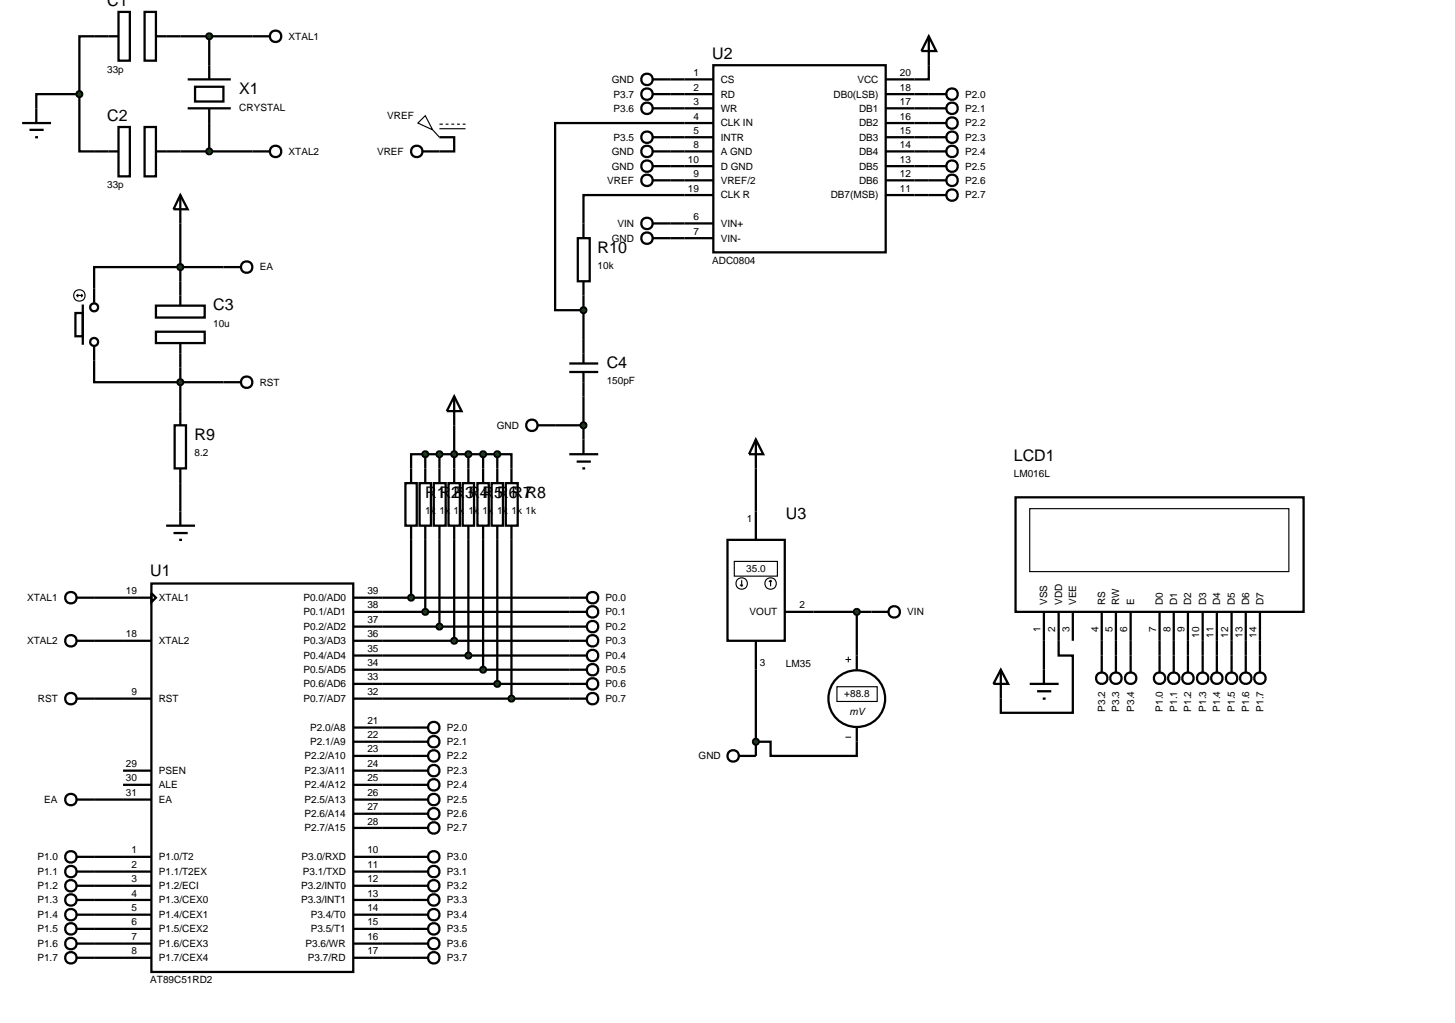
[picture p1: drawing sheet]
<svg xmlns="http://www.w3.org/2000/svg" width="257mm" height="180mm" viewBox="0 0 257 180" stroke-linecap="round" stroke-linejoin="round" font-family="sans-serif">
<g fill="none" stroke="#000" stroke-width=".4">
<path d="M14 16.6v10.1h2.6M14 16.6h-7.6v2.5M16.6 6.4h-2.6v10.2M31.8 6.4h12.7M36.9 6.4v5.1M118.2 19.1h2.5M118.2 16.6h2.5M118.2 14h2.5M161.3 19.1h2.5M161.3 16.6h2.5M163.8 11.5v2.5h-2.5M31.8 26.7h12.7"/>
<path d="M31.8 39.4v10.2M36.9 21.7v5M77.5 24.2h2.6v2.5h-2.6M118.2 26.7h2.5M118.2 39.4h2.5M118.2 31.8h2.5M118.2 29.3h2.5M118.2 24.2h2.5M120.7 34.4h-17.8v5M120.7 21.7h-22.8v33h5M161.3 26.7h2.5M161.3 31.8h2.5"/>
<path d="M161.3 29.3h2.5M161.3 24.2h2.5M161.3 34.4h2.5M161.3 21.7h2.5M39.4 47.1h-22.8v3.8M102.9 52.1v7.7M118.2 42h2.5M16.6 63.6v3.8h22.8M31.8 64.8v7.7M80.1 75v10.2M97.9 75h5M102.9 69.9v7.6"/>
<path d="M31.8 85.2v5M71.5 85.2h2v7.5h-2zM72.5 92.7v12.7M74 85.2h2v7.5h-2zM75 80.1h-2.5v5.1M75 80.1v5.1M75 92.7v15.2M75 80.1h12.7M76.5 85.2h2.1v7.5h-2.1zM77.5 80.1v5.1M77.5 92.7v17.8M79.1 85.2h2v7.5h-2z"/>
<path d="M80.1 92.7v20.3M81.6 85.2h2v7.5h-2zM82.6 80.1v5.1M82.6 92.7v22.9M84.2 85.2h2v7.5h-2zM85.2 80.1v5.1M85.2 92.7v25.4M86.7 85.2h2v7.5h-2zM87.7 80.1h2.5v5.1M87.7 80.1v5.1M87.7 92.7v27.9M89.2 85.2h2.1v7.5h-2.1z"/>
<path d="M90.2 92.7v30.5M133.3 82.6v7.6M13.5 105.4h13.2M13.5 113h13.2M26.7 102.9h35.6v68.5h-35.6zM26.7 104.6l.8 .8-.8 .8zM62.3 105.4h41.2M62.3 113h41.2M62.3 107.9h41.2M62.3 110.5h41.2M62.3 115.6h41.2M62.3 118.1h41.2"/>
<path d="M133.3 118.1v15.2M143.5 107.9h10.2M151.1 107.9v7.7M184.1 113v5.1M186.7 113v2.6h2.5v10.1h-12.7v-2.5M194.3 113v2.6M196.8 113v2.6M199.4 113v2.6M204.5 113v2.6M207 113v2.6M209.5 113v2.6M212.1 113v2.6"/>
<path d="M214.6 113v2.6M217.2 113v2.6M219.7 113v2.6M222.2 113v2.6M13.5 123.2h13.2M21.7 138.4h5M21.7 135.9h5M62.3 138.4h13.2M62.3 135.9h13.2M62.3 133.3h13.2M62.3 130.8h13.2M62.3 128.3h13.2"/>
<path d="M62.3 123.2h41.2M62.3 120.6h41.2M133.3 130.8h2.6v2.5h15.2v-2.5M13.5 151.1h13.2M13.5 153.7h13.2M13.5 156.2h13.2M13.5 158.7h13.2M13.5 141h13.2M62.3 151.1h13.2M62.3 153.7h13.2M62.3 156.2h13.2M62.3 158.7h13.2"/>
<path d="M62.3 146h13.2M62.3 143.5h13.2M62.3 141h13.2M13.5 161.3h13.2M13.5 163.8h13.2M13.5 166.4h13.2M13.5 168.9h13.2M62.3 161.3h13.2M62.3 163.8h13.2M62.3 166.4h13.2M62.3 168.9h13.2"/>
<circle cx="12.5" cy="113" r="1.01"/>
<circle cx="12.5" cy="105.4" r="1.01"/>
<circle cx="104.5" cy="105.4" r="1.01"/>
<circle cx="104.5" cy="118.1" r="1.01"/>
<circle cx="104.5" cy="107.9" r="1.01"/>
<circle cx="104.5" cy="110.5" r="1.01"/>
<circle cx="104.5" cy="113" r="1.01"/>
<circle cx="104.5" cy="115.6" r="1.01"/>
<circle cx="12.5" cy="123.2" r="1.01"/>
<circle cx="76.5" cy="130.8" r="1.01"/>
<circle cx="76.5" cy="133.3" r="1.01"/>
<circle cx="76.5" cy="135.9" r="1.01"/>
<circle cx="76.5" cy="138.4" r="1.01"/>
<circle cx="76.5" cy="128.3" r="1.01"/>
<circle cx="104.5" cy="120.6" r="1.01"/>
<circle cx="104.5" cy="123.2" r="1.01"/>
<circle cx="12.5" cy="141" r="1.01"/>
<circle cx="12.5" cy="153.7" r="1.01"/>
<circle cx="12.5" cy="151.1" r="1.01"/>
<circle cx="12.5" cy="158.7" r="1.01"/>
<circle cx="12.5" cy="156.2" r="1.01"/>
<circle cx="76.5" cy="143.5" r="1.01"/>
<circle cx="76.5" cy="156.2" r="1.01"/>
<circle cx="76.5" cy="146" r="1.01"/>
<circle cx="76.5" cy="158.7" r="1.01"/>
<circle cx="76.5" cy="141" r="1.01"/>
<circle cx="76.5" cy="153.7" r="1.01"/>
<circle cx="76.5" cy="151.1" r="1.01"/>
<circle cx="12.5" cy="166.4" r="1.01"/>
<circle cx="12.5" cy="163.8" r="1.01"/>
<circle cx="12.5" cy="161.3" r="1.01"/>
<circle cx="12.5" cy="168.9" r="1.01"/>
<circle cx="76.5" cy="168.9" r="1.01"/>
<circle cx="76.5" cy="161.3" r="1.01"/>
<circle cx="76.5" cy="163.8" r="1.01"/>
<circle cx="76.5" cy="166.4" r="1.01"/>
</g>
<g fill="#004000" stroke="#000" stroke-width=".4">
<path d="M72.1 105.1l.4-.2-.5 .5zM72.5 104.9l.4 .2 .1 .3zM72.5 105.9l.5-.5-.1 .3zM72 105.4l.5 .5-.3-.1z"/>
<path d="M74.7 107.5l.3-.1-.5 .5zM75 107.4l.3 .1 .2 .4zM75.5 107.9l-.1 .3-.4 .2zM74.5 107.9l.5 .5-.4-.2z"/>
<path d="M77.2 110.1l.3-.1-.5 .5zM77.5 110l.3 .1 .2 .4zM78 110.5l-.1 .3-.4 .2zM77 110.5l.5 .5-.4-.2z"/>
<path d="M79.7 112.7l.4-.2-.5 .5zM80.1 112.5l.4 .2 .1 .3zM80.1 113.5l.5-.5-.2 .4zM79.6 113l.5 .5-.4-.2z"/>
<path d="M82.2 115.3l.4-.2-.5 .5zM82.6 115.1l.4 .2 .1 .3zM82.6 116.1l.5-.5-.2 .4zM82.1 115.6l.5 .5-.3-.1z"/>
<path d="M84.9 117.7l.3-.1-.5 .5zM85.2 117.6l.4 .2 .1 .3zM85.7 118.1l-.1 .3-.4 .2zM84.7 118.1l.5 .5-.3-.1z"/>
<path d="M87.3 120.3l.4-.2-.5 .5zM87.7 120.1l.3 .1 .2 .4zM87.7 121.1l.5-.5-.1 .3zM87.2 120.6l.5 .5-.4-.2z"/>
<path d="M89.9 122.8l.3-.1-.5 .5zM90.2 122.7l.3 .1 .2 .4zM90.7 123.2l-.1 .3-.4 .2zM89.7 123.2l.5 .5-.4-.2z"/>
</g>
<g fill="#004000">
<path d="M72 105.4l.5-.5 .5 .5-.5 .5z"/>
<path d="M75 107.4l.5 .5-.5 .5-.5-.5z"/>
<path d="M77.5 110l.5 .5-.5 .5-.5-.5z"/>
<path d="M80.1 112.5l.5 .5-.5 .5-.5-.5z"/>
<path d="M82.1 115.6l.5-.5 .5 .5-.5 .5z"/>
<path d="M84.7 118.1l.5-.5 .5 .5-.5 .5z"/>
<path d="M87.2 120.6l.5-.5 .5 .5-.5 .5z"/>
<path d="M90.2 122.7l.5 .5-.5 .5-.5-.5z"/>
</g>
<path d="M80.1 69.9l1.3 2.6h-2.6zM80.1 69.9v5.1" fill="none" stroke="#000" stroke-width=".4"/>
<g fill="#004000" stroke="#000" stroke-width=".4">
<path d="M74.6 79.8l.4-.2-.5 .5zM75 79.6l.3 .1 .2 .4zM75 80.6l.5-.5-.2 .4zM74.5 80.1l.5 .5-.4-.2z"/>
<path d="M79.7 79.8l.4-.2-.5 .5zM80.1 79.6l.3 .1 .2 .4zM80.1 80.6l.5-.5-.2 .4zM79.6 80.1l.5 .5-.4-.2z"/>
<path d="M87.3 79.8l.4-.2-.5 .5zM87.7 79.6l.3 .1 .2 .4zM87.7 80.6l.5-.5-.2 .4zM87.2 80.1l.5 .5-.4-.2z"/>
<path d="M84.8 79.8l.4-.2-.5 .5zM85.2 79.6l.4 .2 .1 .3zM85.2 80.6l.5-.5-.1 .3zM84.7 80.1l.5 .5-.3-.1z"/>
<path d="M82.2 79.8l.4-.2-.5 .5zM82.6 79.6l.4 .2 .1 .3zM82.6 80.6l.5-.5-.1 .3zM82.1 80.1l.5 .5-.3-.1z"/>
<path d="M77.1 79.8l.4-.2-.5 .5zM77.5 79.6l.4 .2 .1 .3zM77.5 80.6l.5-.5-.1 .3zM77 80.1l.5 .5-.4-.2z"/>
</g>
<g fill="#004000">
<path d="M74.5 80.1l.5-.5 .5 .5-.5 .5z"/>
<path d="M80.1 79.6l.5 .5-.5 .5-.5-.5z"/>
<path d="M87.2 80.1l.5-.5 .5 .5-.5 .5z"/>
<path d="M84.7 80.1l.5-.5 .5 .5-.5 .5z"/>
<path d="M82.1 80.1l.5-.5 .5 .5-.5 .5z"/>
<path d="M77 80.1l.5-.5 .5 .5-.5 .5z"/>
</g>
<g fill="none" stroke="#000" stroke-width=".4">
<path d="M6.4 19.1v2.6M16.6 6.4h4.3M20.9 2.1h2v8.6h-2zM25.5 2.1h2v8.6h-2zM27.5 6.4h4.3M33.1 14h7.6M33.1 19.1h7.6M34.4 15.3h5v2.6h-5zM36.9 11.5v2.5M36.9 19.1v2.6M3.9 21.7h5.1M5.2 22.9h2.5"/>
<path d="M6.2 24.2h.5M16.6 26.7h4.3M20.9 22.4h2v8.7h-2zM25.5 22.4h2v8.7h-2zM27.5 26.7h4.3"/>
</g>
<path d="M13.6 16.3l.4-.2-.5 .5zM14 16.1l.4 .2 .1 .3zM14 17.1l.5-.5-.1 .3zM13.5 16.6l.5 .5-.4-.2z" fill="#004000" stroke="#000" stroke-width=".4"/>
<path d="M13.5 16.6l.5-.5 .5 .5-.5 .5z" fill="#004000"/>
<g fill="none" stroke="#000" stroke-width=".4">
<path d="M44.5 6.4h3.1M44.5 26.7h3.1"/>
<circle cx="48.6" cy="6.4" r="1.01"/>
<circle cx="48.6" cy="26.7" r="1.01"/>
</g>
<g fill="#004000" stroke="#000" stroke-width=".4">
<path d="M36.6 6l.3-.1-.5 .5zM36.9 5.9l.4 .2 .1 .3zM36.9 6.9l.5-.5-.2 .4zM36.4 6.4l.5 .5-.4-.2z"/>
<path d="M36.5 26.4l.4-.2-.5 .5zM36.9 26.2l.3 .1 .2 .4zM36.9 27.2l.5-.5-.2 .4zM36.4 26.7l.5 .5-.4-.2z"/>
</g>
<g fill="#004000">
<path d="M36.9 5.9l.5 .5-.5 .5-.5-.5z"/>
<path d="M36.4 26.7l.5-.5 .5 .5-.5 .5z"/>
</g>
<g fill="none" stroke="#000" stroke-width=".4">
<path d="M13.3 55.2h1.3v4.1h-1.3zM14.6 53.7v7.1M16.6 50.9v2.5M27.5 53.9h8.6v2.1h-8.6zM27.5 58.5h8.6v2h-8.6zM31.8 49.6v4.3M16.6 61v2.6M30.8 75h2v7.6h-2zM31.8 60.5v4.3M31.8 72.5v2.5M31.8 82.6v2.6"/>
<circle cx="16.6" cy="54.2" r=".7"/>
<circle cx="16.6" cy="60.3" r=".7"/>
</g>
<g fill="none" stroke="#000" stroke-width=".2">
<path d="M13.5 52.1h1.1M13.5 52.1l.3 .3M13.8 51.9l-.3 .2M14.3 51.9l.3 .2M14.6 52.1l-.3 .3"/>
<circle cx="14" cy="52.1" r="1.01"/>
</g>
<path d="M31.4 67.1l.4-.2-.5 .5zM31.8 66.9l.4 .2 .1 .3zM31.8 67.9l.5-.5-.1 .3zM31.3 67.4l.5 .5-.3-.1z" fill="#004000" stroke="#000" stroke-width=".4"/>
<path d="M31.3 67.4l.5-.5 .5 .5-.5 .5z" fill="#004000"/>
<path d="M31.8 34.4l1.3 2.5h-2.5zM31.8 34.4v5M29.3 92.7h5.1M30.6 94h2.5M31.6 95.2h.5M31.8 90.2v2.5" fill="none" stroke="#000" stroke-width=".4"/>
<path d="M31.4 46.8l.4-.2-.5 .5zM31.8 46.6l.4 .2 .1 .3zM31.8 47.6l.5-.5-.1 .3zM31.3 47.1l.5 .5-.3-.1z" fill="#004000" stroke="#000" stroke-width=".4"/>
<path d="M31.8 46.6l.5 .5-.5 .5-.5-.5z" fill="#004000"/>
<g fill="none" stroke="#000" stroke-width=".4">
<path d="M120.7 16.6h5.1M120.7 19.1h5.1M120.7 14h5.1M125.8 11.5h30.4v33h-30.4zM156.2 16.6h5.1M156.2 19.1h5.1M156.2 14h5.1M102.9 39.4v2.6M120.7 39.4h5.1M120.7 31.8h5.1M120.7 21.7h5.1M120.7 26.7h5.1"/>
<path d="M120.7 24.2h5.1M120.7 29.3h5.1M120.7 34.4h5.1M156.2 31.8h5.1M156.2 21.7h5.1M156.2 26.7h5.1M156.2 24.2h5.1M156.2 29.3h5.1M156.2 34.4h5.1M39.4 47.1h3.1M101.9 42h2.1v7.6h-2.1zM102.9 49.6v2.5"/>
<path d="M102.9 59.8v4.3M120.7 42h5.1M39.4 67.4h3.1M100.4 65.6h5.1M100.4 64.1h5.1M102.9 65.6v4.3M102.9 77.5v2.6M100.4 80.1h5.1M101.7 81.4h2.5M102.7 82.6h.5"/>
<circle cx="43.5" cy="47.1" r="1.01"/>
<circle cx="43.5" cy="67.4" r="1.01"/>
</g>
<path d="M102.6 54.3l.3-.1-.5 .5zM102.9 54.2l.3 .1 .2 .4zM103.4 54.7l-.1 .3-.4 .2zM102.4 54.7l.5 .5-.4-.2z" fill="#004000" stroke="#000" stroke-width=".4"/>
<path d="M102.4 54.7l.5-.5 .5 .5-.5 .5z" fill="#004000"/>
<g fill="none" stroke="#000" stroke-width=".4">
<path d="M115.1 19.1h3.1M115.1 16.6h3.1M115.1 14h3.1M115.1 39.4h3.1M115.1 31.8h3.1M115.1 29.3h3.1M115.1 26.7h3.1M115.1 24.2h3.1M115.1 42h3.1M94.8 75h3.1"/>
<circle cx="114.1" cy="16.6" r="1.01"/>
<circle cx="114.1" cy="14" r="1.01"/>
<circle cx="114.1" cy="19.1" r="1.01"/>
<circle cx="114.1" cy="39.4" r="1.01"/>
<circle cx="114.1" cy="29.3" r="1.01"/>
<circle cx="114.1" cy="26.7" r="1.01"/>
<circle cx="114.1" cy="24.2" r="1.01"/>
<circle cx="114.1" cy="31.8" r="1.01"/>
<circle cx="114.1" cy="42" r="1.01"/>
<circle cx="93.8" cy="75" r="1.01"/>
</g>
<path d="M102.6 74.6l.3-.1-.5 .5zM102.9 74.5l.4 .2 .1 .3zM103.4 75l-.1 .3-.4 .2zM102.4 75l.5 .5-.4-.2z" fill="#004000" stroke="#000" stroke-width=".4"/>
<path d="M102.4 75l.5-.5 .5 .5-.5 .5z" fill="#004000"/>
<g fill="none" stroke="#000" stroke-width=".4">
<path d="M163.8 6.4l1.3 2.6h-2.6zM163.8 19.1h3.1M163.8 16.6h3.1M163.8 6.4v5.1M74.5 26.7h3M163.8 34.4h3.1M163.8 31.8h3.1M163.8 29.3h3.1M163.8 26.7h3.1M163.8 24.2h3.1M163.8 21.7h3.1M133.3 77.5l1.3 2.6h-2.5z"/>
<path d="M133.3 77.5v5.1M128.3 95.2h10.1v17.8h-10.1zM133.3 90.2v5M133.3 113v5.1M138.4 107.9h5.1M151.1 115.6v2.5M153.7 107.9h3M130.3 133.3h3M151.1 128.3v2.5"/>
<circle cx="167.9" cy="19.1" r="1.01"/>
<circle cx="167.9" cy="16.6" r="1.01"/>
<circle cx="73.5" cy="26.7" r="1.01"/>
<circle cx="167.9" cy="24.2" r="1.01"/>
<circle cx="167.9" cy="31.8" r="1.01"/>
<circle cx="167.9" cy="34.4" r="1.01"/>
<circle cx="167.9" cy="21.7" r="1.01"/>
<circle cx="167.9" cy="29.3" r="1.01"/>
<circle cx="167.9" cy="26.7" r="1.01"/>
<circle cx="157.7" cy="107.9" r="1.01"/>
<circle cx="129.3" cy="133.3" r="1.01"/>
<circle cx="151.1" cy="123.2" r="5"/>
</g>
<g fill="none" stroke="#000" stroke-width=".2">
<path d="M73.7 21.7l1.3-1.3 1.3 2.5zM76.3 22.9l1.2 1.3M77.5 21.9h.6M77.5 22.7h4.6M78.6 21.9h.5M79.6 21.9h.5M80.6 21.9h.5M81.6 21.9h.5M129.5 99h7.6v2.6h-7.6zM130.5 103.1l.3 .3M130.8 102.3v1.1M131 103.1l-.2 .3"/>
<path d="M135.9 102.3l-.3 .3M135.9 102.3l.2 .3M135.9 102.3v1.1M147.6 121.1h7.1v2.6h-7.1z"/>
<circle cx="130.8" cy="102.9" r="1.01"/>
<circle cx="135.9" cy="102.9" r="1.01"/>
</g>
<path d="M149.1 116.3h1M149.6 115.8v1M149.1 130h1" fill="none" stroke="#000" stroke-width=".18"/>
<g fill="#004000" stroke="#000" stroke-width=".4">
<path d="M150.8 107.5l.3-.1-.5 .5zM151.1 107.4l.3 .1 .2 .4zM151.6 107.9l-.1 .3-.4 .2zM150.6 107.9l.5 .5-.4-.2z"/>
<path d="M133 130.4l.3-.1-.5 .5zM133.3 130.3l.3 .1 .2 .4zM133.3 131.3l.5-.5-.2 .4zM132.8 130.8l.5 .5-.3-.1z"/>
</g>
<g fill="#004000">
<path d="M151.1 107.4l.5 .5-.5 .5-.5-.5z"/>
<path d="M133.3 130.3l.5 .5-.5 .5-.5-.5z"/>
</g>
<g fill="none" stroke="#000" stroke-width=".4">
<path d="M179.1 87.7h50.8v20.2h-50.8zM176.5 118.1l1.3 2.5h-2.6zM176.5 118.1v5.1M184.1 107.9v5.1M184.1 118.1v2.5M186.7 107.9v5.1M189.2 107.9v5.1M194.3 107.9v5.1M194.3 115.6v3M196.8 107.9v5.1M196.8 115.6v3M199.4 107.9v5.1"/>
<path d="M199.4 115.6v3M204.5 107.9v5.1M204.5 115.6v3M207 107.9v5.1M207 115.6v3M209.5 107.9v5.1M209.5 115.6v3M212.1 107.9v5.1M212.1 115.6v3M214.6 107.9v5.1M214.6 115.6v3M217.2 107.9v5.1"/>
<path d="M217.2 115.6v3M219.7 107.9v5.1M219.7 115.6v3M222.2 107.9v5.1M222.2 115.6v3M181.6 120.6h5.1M182.9 121.9h2.5M183.9 123.2h.5"/>
<circle cx="194.3" cy="119.6" r="1.01"/>
<circle cx="196.8" cy="119.6" r="1.01"/>
<circle cx="199.4" cy="119.6" r="1.01"/>
<circle cx="204.5" cy="119.6" r="1.01"/>
<circle cx="207" cy="119.6" r="1.01"/>
<circle cx="209.5" cy="119.6" r="1.01"/>
<circle cx="212.1" cy="119.6" r="1.01"/>
<circle cx="214.6" cy="119.6" r="1.01"/>
<circle cx="217.2" cy="119.6" r="1.01"/>
<circle cx="219.7" cy="119.6" r="1.01"/>
<circle cx="222.2" cy="119.6" r="1.01"/>
</g>
<path d="M181.6 89.7h45.7v11.1h-45.7z" fill="none" stroke="#000" stroke-width=".2"/>
<g font-size="2.8">
<text x="18.9" y="1.1">C1</text>
<text x="125.6" y="10.4">U2</text>
<text x="42.2" y="16.6">X1</text>
<text x="18.9" y="21.3">C2</text>
<text x="105.4" y="44.6">R10</text>
<text x="37.6" y="54.7">C3</text>
<text x="107" y="64.9">C4</text>
<text x="34.3" y="77.6">R9</text>
<text x="178.8" y="81.4">LCD1</text>
<text x="75" y="87.8">R1R2R3R4R5R6R7R8</text>
<text x="138.6" y="91.6">U3</text>
<text x="26.5" y="101.7">U1</text>
</g>
<g font-size="1.8">
<text x="50.9" y="7">XTAL1</text>
<text x="18.9" y="12.8">33p</text>
<text x="107.9" y="14.6">GND</text>
<text x="108.2" y="17.2">P3.7</text>
<text x="122.3" y="16">2</text>
<text x="122.3" y="13.4">1</text>
<text x="127.1" y="17.2">RD</text>
<text x="127.1" y="14.6">CS</text>
<text x="147" y="17.2">DB0(LSB)</text>
<text x="151.2" y="14.6">VCC</text>
<text x="158.7" y="16">18</text>
<text x="158.7" y="13.4">20</text>
<text x="170.2" y="17.2">P2.0</text>
<text x="42.2" y="19.5">CRYSTAL</text>
<text x="68.3" y="21">VREF</text>
<text x="108.2" y="19.7">P3.6</text>
<text x="122.3" y="21.1">4</text>
<text x="122.3" y="18.5">3</text>
<text x="122.3" y="23.6">5</text>
<text x="127.1" y="22.3">CLK IN</text>
<text x="127.1" y="19.7">WR</text>
<text x="151.5" y="22.3">DB2</text>
<text x="151.5" y="19.7">DB1</text>
<text x="158.7" y="23.6">15</text>
<text x="158.7" y="21.1">16</text>
<text x="158.7" y="18.5">17</text>
<text x="170.2" y="22.3">P2.2</text>
<text x="170.2" y="19.7">P2.1</text>
<text x="50.9" y="27.3">XTAL2</text>
<text x="66.5" y="27.3">VREF</text>
<text x="107.9" y="29.9">GND</text>
<text x="107.9" y="27.3">GND</text>
<text x="108.2" y="24.8">P3.5</text>
<text x="121.3" y="28.7">10</text>
<text x="122.3" y="26.1">8</text>
<text x="127.1" y="27.3">A GND</text>
<text x="127.1" y="24.8">INTR</text>
<text x="127.1" y="29.9">D GND</text>
<text x="151.5" y="29.9">DB5</text>
<text x="151.5" y="27.3">DB4</text>
<text x="151.5" y="24.8">DB3</text>
<text x="158.7" y="28.7">13</text>
<text x="158.7" y="26.1">14</text>
<text x="170.2" y="29.9">P2.5</text>
<text x="170.2" y="27.3">P2.4</text>
<text x="170.2" y="24.8">P2.3</text>
<text x="18.9" y="33.1">33p</text>
<text x="107.1" y="32.4">VREF</text>
<text x="121.3" y="33.8">19</text>
<text x="122.3" y="31.2">9</text>
<text x="127.1" y="32.4">VREF/2</text>
<text x="127.1" y="35">CLK R</text>
<text x="146.5" y="35">DB7(MSB)</text>
<text x="151.5" y="32.4">DB6</text>
<text x="158.7" y="33.8">11</text>
<text x="158.7" y="31.2">12</text>
<text x="170.2" y="35">P2.7</text>
<text x="170.2" y="32.4">P2.6</text>
<text x="108.9" y="40">VIN</text>
<text x="122.3" y="38.8">6</text>
<text x="122.3" y="41.4">7</text>
<text x="127.1" y="40">VIN+</text>
<text x="45.8" y="47.7">EA</text>
<text x="105.4" y="47.4">10k</text>
<text x="107.9" y="42.6">GND</text>
<text x="125.6" y="46.5">ADC0804</text>
<text x="127.1" y="42.6">VIN-</text>
<text x="37.6" y="57.6">10u</text>
<text x="45.8" y="68">RST</text>
<text x="107" y="67.7">150pF</text>
<text x="87.6" y="75.6">GND</text>
<text x="34.3" y="80.4">8.2</text>
<text x="178.8" y="84.2">LM016L</text>
<text x="75" y="90.6">1k</text>
<text x="77.5" y="90.6">1k</text>
<text x="80" y="90.6">1k</text>
<text x="82.6" y="90.6">1k</text>
<text x="85.1" y="90.6">1k</text>
<text x="87.7" y="90.6">1k</text>
<text x="90.2" y="90.6">1k 1k</text>
<text x="131.7" y="92.1">1</text>
<text x="131.6" y="100.9">35.0</text>
<text x="4.8" y="106">XTAL1</text>
<text x="22.2" y="104.8">19</text>
<text x="28" y="106">XTAL1</text>
<text x="53.5" y="106">P0.0/AD0</text>
<text x="64.8" y="104.8">39</text>
<text x="64.8" y="107.3">38</text>
<text x="106.8" y="106">P0.0</text>
<text x="141" y="107.3">2</text>
<text x="184.7" y="106.7" transform="rotate(-90 184.7 106.7)">VSS</text>
<text x="187.3" y="106.7" transform="rotate(-90 187.3 106.7)">VDD</text>
<text x="189.8" y="106.7" transform="rotate(-90 189.8 106.7)">VEE</text>
<text x="194.9" y="106.7" transform="rotate(-90 194.9 106.7)">RS</text>
<text x="197.4" y="106.7" transform="rotate(-90 197.4 106.7)">RW</text>
<text x="200" y="106.7" transform="rotate(-90 200 106.7)">E</text>
<text x="205.1" y="106.7" transform="rotate(-90 205.1 106.7)">D0</text>
<text x="207.6" y="106.7" transform="rotate(-90 207.6 106.7)">D1</text>
<text x="210.1" y="106.7" transform="rotate(-90 210.1 106.7)">D2</text>
<text x="212.7" y="106.7" transform="rotate(-90 212.7 106.7)">D3</text>
<text x="215.2" y="106.7" transform="rotate(-90 215.2 106.7)">D4</text>
<text x="217.8" y="106.7" transform="rotate(-90 217.8 106.7)">D5</text>
<text x="220.3" y="106.7" transform="rotate(-90 220.3 106.7)">D6</text>
<text x="222.8" y="106.7" transform="rotate(-90 222.8 106.7)">D7</text>
<text x="4.8" y="113.6">XTAL2</text>
<text x="22.2" y="112.4">18</text>
<text x="28" y="113.6">XTAL2</text>
<text x="53.5" y="108.5">P0.1/AD1</text>
<text x="53.5" y="111.1">P0.2/AD2</text>
<text x="53.5" y="113.6">P0.3/AD3</text>
<text x="64.8" y="109.9">37</text>
<text x="64.8" y="112.4">36</text>
<text x="106.8" y="113.6">P0.3</text>
<text x="106.8" y="111.1">P0.2</text>
<text x="106.8" y="108.5">P0.1</text>
<text x="132.2" y="108.5">VOUT</text>
<text x="160" y="108.5">VIN</text>
<text x="183.5" y="111.5" transform="rotate(-90 183.5 111.5)">1</text>
<text x="186.1" y="111.5" transform="rotate(-90 186.1 111.5)">2</text>
<text x="188.6" y="111.5" transform="rotate(-90 188.6 111.5)">3</text>
<text x="193.7" y="111.5" transform="rotate(-90 193.7 111.5)">4</text>
<text x="196.2" y="111.5" transform="rotate(-90 196.2 111.5)">5</text>
<text x="198.8" y="111.5" transform="rotate(-90 198.8 111.5)">6</text>
<text x="203.9" y="111.5" transform="rotate(-90 203.9 111.5)">7</text>
<text x="206.4" y="111.5" transform="rotate(-90 206.4 111.5)">8</text>
<text x="208.9" y="111.5" transform="rotate(-90 208.9 111.5)">9</text>
<text x="211.5" y="112.5" transform="rotate(-90 211.5 112.5)">10</text>
<text x="214" y="112.5" transform="rotate(-90 214 112.5)">11</text>
<text x="216.6" y="112.5" transform="rotate(-90 216.6 112.5)">12</text>
<text x="219.1" y="112.5" transform="rotate(-90 219.1 112.5)">13</text>
<text x="221.6" y="112.5" transform="rotate(-90 221.6 112.5)">14</text>
<text x="53.5" y="116.2">P0.4/AD4</text>
<text x="53.5" y="118.7">P0.5/AD5</text>
<text x="64.8" y="115">35</text>
<text x="64.8" y="117.5">34</text>
<text x="64.8" y="120">33</text>
<text x="106.8" y="118.7">P0.5</text>
<text x="106.8" y="116.2">P0.4</text>
<text x="134" y="117.4">3</text>
<text x="138.6" y="117.6">LM35</text>
<text x="6.7" y="123.8">RST</text>
<text x="23.2" y="122.6">9</text>
<text x="28" y="123.8">RST</text>
<text x="53.5" y="121.2">P0.6/AD6</text>
<text x="53.5" y="123.8">P0.7/AD7</text>
<text x="64.8" y="122.6">32</text>
<text x="106.8" y="123.8">P0.7</text>
<text x="106.8" y="121.2">P0.6</text>
<text x="148.9" y="123">+88.8</text>
<text x="194.9" y="125.5" transform="rotate(-90 194.9 125.5)">P3.2</text>
<text x="197.4" y="125.5" transform="rotate(-90 197.4 125.5)">P3.3</text>
<text x="200" y="125.5" transform="rotate(-90 200 125.5)">P3.4</text>
<text x="205.1" y="125.5" transform="rotate(-90 205.1 125.5)">P1.0</text>
<text x="207.6" y="125.5" transform="rotate(-90 207.6 125.5)">P1.1</text>
<text x="210.1" y="125.5" transform="rotate(-90 210.1 125.5)">P1.2</text>
<text x="212.7" y="125.5" transform="rotate(-90 212.7 125.5)">P1.3</text>
<text x="215.2" y="125.5" transform="rotate(-90 215.2 125.5)">P1.4</text>
<text x="217.8" y="125.5" transform="rotate(-90 217.8 125.5)">P1.5</text>
<text x="220.3" y="125.5" transform="rotate(-90 220.3 125.5)">P1.6</text>
<text x="222.8" y="125.5" transform="rotate(-90 222.8 125.5)">P1.7</text>
<text x="54.7" y="128.9">P2.0/A8</text>
<text x="54.7" y="131.4">P2.1/A9</text>
<text x="64.8" y="127.7">21</text>
<text x="64.8" y="130.2">22</text>
<text x="78.8" y="131.4">P2.1</text>
<text x="78.8" y="128.9">P2.0</text>
<text x="149.8" y="126.1">mV</text>
<text x="22.2" y="137.8">30</text>
<text x="22.2" y="135.3">29</text>
<text x="28" y="136.5">PSEN</text>
<text x="53.7" y="133.9">P2.2/A10</text>
<text x="53.7" y="136.5">P2.3/A11</text>
<text x="64.8" y="132.7">23</text>
<text x="64.8" y="135.3">24</text>
<text x="64.8" y="137.8">25</text>
<text x="78.8" y="136.5">P2.3</text>
<text x="78.8" y="133.9">P2.2</text>
<text x="123.2" y="133.9">GND</text>
<text x="7.8" y="141.6">EA</text>
<text x="22.2" y="140.4">31</text>
<text x="28" y="139">ALE</text>
<text x="28" y="141.6">EA</text>
<text x="53.7" y="139">P2.4/A12</text>
<text x="53.7" y="141.6">P2.5/A13</text>
<text x="64.8" y="140.4">26</text>
<text x="64.8" y="142.9">27</text>
<text x="78.8" y="141.6">P2.5</text>
<text x="78.8" y="139">P2.4</text>
<text x="53.7" y="146.6">P2.7/A15</text>
<text x="53.7" y="144.1">P2.6/A14</text>
<text x="64.8" y="145.4">28</text>
<text x="78.8" y="146.6">P2.7</text>
<text x="78.8" y="144.1">P2.6</text>
<text x="6.6" y="151.7">P1.0</text>
<text x="6.6" y="154.3">P1.1</text>
<text x="23.2" y="150.5">1</text>
<text x="23.2" y="153.1">2</text>
<text x="23.2" y="155.6">3</text>
<text x="28" y="151.7">P1.0/T2</text>
<text x="28" y="154.3">P1.1/T2EX</text>
<text x="53.2" y="151.7">P3.0/RXD</text>
<text x="53.4" y="154.3">P3.1/TXD</text>
<text x="64.8" y="150.5">10</text>
<text x="64.8" y="153.1">11</text>
<text x="64.8" y="155.6">12</text>
<text x="78.8" y="154.3">P3.1</text>
<text x="78.8" y="151.7">P3.0</text>
<text x="6.6" y="156.8">P1.2</text>
<text x="6.6" y="159.3">P1.3</text>
<text x="6.6" y="161.9">P1.4</text>
<text x="23.2" y="158.1">4</text>
<text x="23.2" y="160.7">5</text>
<text x="28" y="156.8">P1.2/ECI</text>
<text x="28" y="159.3">P1.3/CEX0</text>
<text x="28" y="161.9">P1.4/CEX1</text>
<text x="53.1" y="156.8">P3.2/INT0</text>
<text x="53.1" y="159.3">P3.3/INT1</text>
<text x="54.8" y="161.9">P3.4/T0</text>
<text x="64.8" y="158.1">13</text>
<text x="64.8" y="160.7">14</text>
<text x="78.8" y="161.9">P3.4</text>
<text x="78.8" y="159.3">P3.3</text>
<text x="78.8" y="156.8">P3.2</text>
<text x="6.6" y="164.4">P1.5</text>
<text x="6.6" y="167">P1.6</text>
<text x="23.2" y="163.2">6</text>
<text x="23.2" y="165.8">7</text>
<text x="28" y="164.4">P1.5/CEX2</text>
<text x="28" y="167">P1.6/CEX3</text>
<text x="53.9" y="167">P3.6/WR</text>
<text x="54.8" y="164.4">P3.5/T1</text>
<text x="64.8" y="165.8">16</text>
<text x="64.8" y="163.2">15</text>
<text x="78.8" y="167">P3.6</text>
<text x="78.8" y="164.4">P3.5</text>
<text x="6.6" y="169.5">P1.7</text>
<text x="23.2" y="168.3">8</text>
<text x="26.5" y="173.4">AT89C51RD2</text>
<text x="28" y="169.5">P1.7/CEX4</text>
<text x="54.3" y="169.5">P3.7/RD</text>
<text x="64.8" y="168.3">17</text>
<text x="78.8" y="169.5">P3.7</text>
</g>
</svg>
